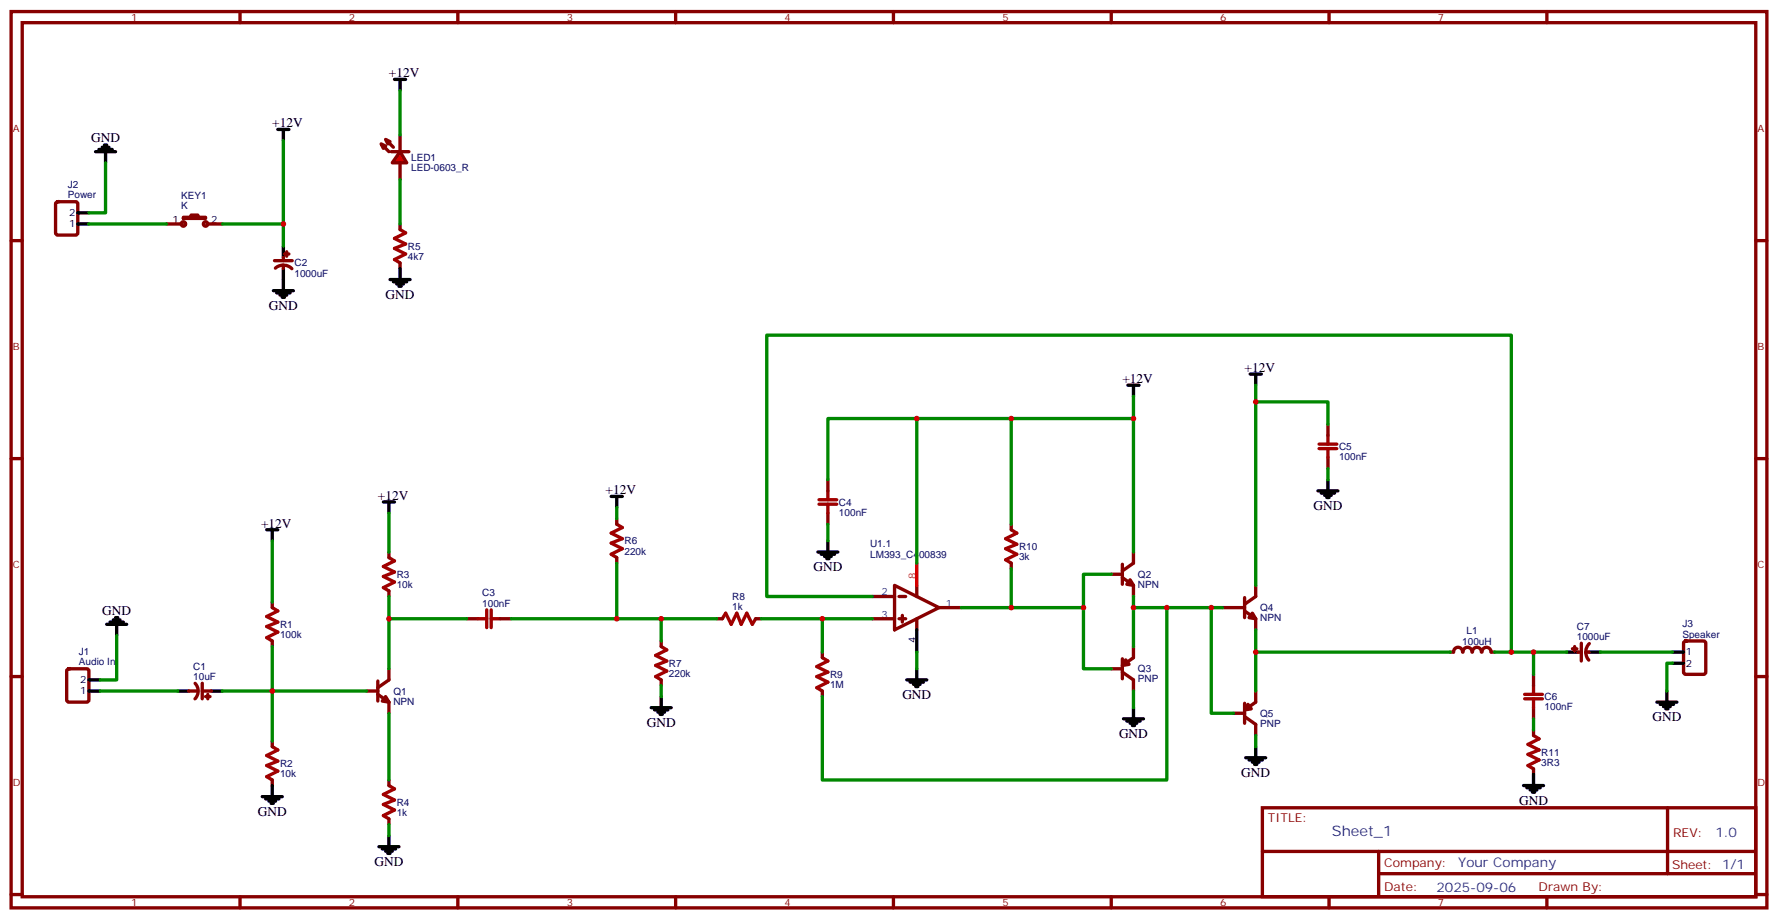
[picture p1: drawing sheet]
<svg xmlns="http://www.w3.org/2000/svg" width="564mm" height="292mm" viewBox="0 0 564 292" stroke-linecap="round" stroke-linejoin="round" font-family="sans-serif">
<g fill="none" stroke="#870000" stroke-width="1.1">
<path d="M3.5 3.7h557.4v284.3h-557.4zM7.1 7.2h550.3v277.3h-550.3zM76.2 3.7v3.5M145.3 3.7v3.5M214.5 3.7v3.5M283.6 3.7v3.5M352.8 3.7v3.5M421.9 3.7v3.5M491.1 3.7v3.5M3.5 76.3h3.6M17.9 64.2l.4-.2h5.7l.6 .4 .1 9.5-.5 .6-5.9 .1-.6-.5-.1-9.4zM52.9 71h4.6"/>
<path d="M58.2 68.9h2.5v-.7h2.1v.7h2.5v.4h-7.1zM66 71h4.6M91 79.9v1.4M127 71v1.8M557.4 76.3h3.5M87.1 82.7h5.7M87.4 85.1a3.8 3.8 0 0 1 5.3 .1M90 81.6v1.1M90 84.1v1.1M90.3 80.6h1.4M127 83.4v1.8M3.5 145.5h3.6"/>
<path d="M557.4 145.5h3.5M123.5 175.1v1.8M86.4 191v1.8M123.5 187.5v1.7M3.5 214.6h3.6M21.4 212.4l.5-.2h5.6l.7 .4v9.4l-.4 .7h-5.9l-.7-.4v-9.4zM60 219.2h2.8M61.9 216.8a3.5 3.5 0 0 1 0 4.9M64.2 216.7v5M64.2 219.2h2.8M86.4 203.3v1.8M557.4 214.6h3.5"/>
<path d="M65.3 221h1.4M66 220.3v1.4M86.4 235.1v1.8M86.4 247.4v1.8M123.5 247.4v1.8M123.5 259.8v1.7M400.8 256.3h156.6v28.2h-156.6zM529.4 256.3v20.9M400.8 270.1h156.5M437.7 277.2h119.6M437.7 270.1v14.1M3.5 283.8h3.6"/>
<path d="M76.2 284.5v3.5M145.3 284.5v3.5M214.5 284.5v3.5M283.6 284.5v3.5M352.8 284.5v3.5M421.9 284.5v3.5M491.1 284.5v3.5M557.4 283.8h3.5"/>
<circle cx="58.2" cy="71" r=".71"/>
<circle cx="65.3" cy="71" r=".71"/>
</g>
<path d="M24.7 71h3.5M24.7 67.5h3.5M90 78.1v3.5M90 85.2v3.5M28.2 219.2h3.5M28.2 215.7h3.5M56.4 219.2h3.6M67 219.2h3.6" fill="none" stroke="#000" stroke-width="1.1"/>
<path d="M127 72.8l1.8 1.1-3.6 1.7 3.6 1.8-3.6 1.4 3.6 1.8-3.6 1.7 1.8 1.1M123.5 176.9l1.7 1-3.5 1.8 3.5 1.8-3.5 1.4 3.5 1.7-3.5 1.8 1.8 1.1M86.4 192.8l1.8 1-3.5 1.8 3.5 1.7-3.5 1.5 3.5 1.7-3.5 1.8 1.7 1M86.4 236.9l1.8 1-3.5 1.8 3.5 1.7-3.5 1.5 3.5 1.7-3.5 1.8 1.7 1M123.5 249.2l1.7 1.1-3.5 1.7 3.5 1.8-3.5 1.4 3.5 1.8-3.5 1.7 1.8 1.1" fill="none" stroke="#a10000" stroke-width="1.1"/>
<path d="M28.2 71h24.7M70.6 71h19.4v7.1M31.7 219.2h24.7M86.4 205.1v14.1h-15.8" fill="none" stroke="#008700" stroke-width="1.1"/>
<g fill="#f00" stroke="#870000" stroke-width="1.1">
<path d="M127 48.1l2.1 3.5h-4.6z"/>
<path d="M124.2 48.1h5.6z"/>
</g>
<g fill="#870000" stroke="#870000" stroke-width="1.1">
<path d="M122.1 46.7l1.4 1.4z"/>
<path d="M123.5 45.3l1.4 1.4z"/>
</g>
<g fill="#f00" stroke="#870000" stroke-width="1.1">
<path d="M121 45.6l1.4 .8-.7 .7z"/>
<path d="M122.4 44.2l1.4 .7-.7 .7z"/>
</g>
<g fill="none" stroke="#870000" stroke-width="1.1">
<path d="M127 42.8v5.3M127 51.6v5.3M421.6 134.5v3.6M262.8 152.2v3.5M421.6 145.1v3.6M195.8 164.5v1.8M195.8 176.9v1.7M262.8 162.8v3.5M321 166.3v1.8M321 178.6v1.8M356.3 179v6.3M359.8 175.1v3.5l-3.5 2.5"/>
<path d="M148.2 196.3h3.5M158.7 196.3h3.6M227.5 196.3h1.8M239.9 196.3h1.8M276.9 196.3h7.1M276.9 189.2h7.1M284 185.7l14.1 7.1-14.1 7zM285.4 196.3h2.1M285.4 189.2h2.1M286.5 195.2v2.1M291 185.7v3.5M291 196.3v3.5"/>
<path d="M298.1 192.8h7.1M352.8 182.2h3.5M356.3 183.2l3.5 2.5v3.5M388.1 192.8h7M395.1 193.8l3.5 2.5v3.5M395.1 189.6v6.3M398.6 185.7v3.5l-3.5 2.5M116.4 219.2h3.5M119.9 216v6.4M123.5 212.2v3.5l-3.6 2.5M209.9 203.3v1.8M209.9 215.7v1.8"/>
<path d="M261.1 206.9v1.7M261.1 219.2v1.8M352.8 212.2h3.5M356.3 213.2l3.5 2.5v3.5M356.3 209v6.3M359.8 205.1v3.5l-2.4 1.8M398.6 219.2v3.5l-2.4 1.8M460.4 206.9h1M461.5 206.8a1.41 1.41 0 0 1 1.4-1.5 1.41 1.41 0 0 1 1.4 1.5M464.5 206.8a1.41 1.41 0 0 1 1.4-1.5 1.41 1.41 0 0 1 1.4 1.5M467.5 206.8a1.41 1.41 0 0 1 1.4-1.5 1.41 1.41 0 0 1 1.4 1.5M470.5 206.8a1.41 1.41 0 0 1 1.4-1.5 1.41 1.41 0 0 1 1.4 1.5"/>
<path d="M473.4 206.9h1.1M486.8 213.9v3.6M499.2 205.8h1.4M499.9 205.1v1.4M500.9 206.9h1.1M502 204v5.7M503.4 206.9h1.1M504.6 204.2a3.8 3.8 0 0 0-.2 5.2M534.7 203.5l.5-.2h5.6l.7 .5v9.4l-.4 .7h-5.9l-.7-.4v-9.5zM119.9 220.3l3.6 2.4v3.6M391.6 226.3h3.5M395.1 227.3l3.5 2.5v3.5"/>
<path d="M395.1 223.1v6.3M486.8 224.5v3.5M486.8 231.6v1.7M486.8 243.9v1.8"/>
</g>
<g fill="none" stroke="#008700" stroke-width="1.1">
<path d="M127 28.7v14.1M33.5 51.6v15.9h-5.3M90 44.6v26.4M127 56.9v14.1M291 132.8h-28.2v19.4M321 132.8h-30v45.8M359.8 132.8h-38.8v33.5M359.8 125.7v49.4M398.6 127.5h23v7M398.6 122.2v63.5M421.6 148.7v3.5M86.4 171.6v19.4"/>
<path d="M123.5 162.8v12.3M195.8 178.6v17.7h-33.5M195.8 161v3.5M262.8 166.3v5.3M123.5 189.2v23M123.5 196.3h24.7M195.8 196.3h14.1v7M209.9 196.3h17.6M241.7 196.3h19.4v10.6M261.1 196.3h15.8M276.9 189.2h-33.5v-82.9h236.4v100.6M305.2 192.8h38.8"/>
<path d="M321 180.4v12.4M352.8 182.2h-8.8v30h8.8M359.8 192.8h28.3M359.8 189.2v15.9M370.4 192.8v54.6h-109.3v-26.4M384.5 192.8v33.5h7.1M398.6 199.8v19.4M37 201.6v14.1h-5.3M116.4 219.2h-30v15.9M209.9 217.5v3.5M291 206.9v5.3M359.8 219.2v5.3"/>
<path d="M398.6 206.9h61.8M474.5 206.9h12.3v7M486.8 206.9h10.6M508 206.9h22.9M530.9 210.4h-1.7v8.8M123.5 226.3v21.1M398.6 233.3v3.6M486.8 228v3.6M123.5 261.5v3.6"/>
</g>
<g fill="none" stroke="#000" stroke-width="1.1">
<path d="M125.2 25.2h3.6M127 25.2v3.5M30.3 48.1h6.4M31.4 47.4h4.2M32.5 46.7h2.1M33.2 46h.7M33.5 48.1v3.5M88.2 41.1h3.5M90 41.1v3.5M86.8 92.2h6.3M87.8 92.9h4.3M88.9 93.6h2.1"/>
<path d="M89.6 94.3h.7M90 88.7v3.5M123.8 88.7h6.4M124.9 89.4h4.2M125.9 90.1h2.2M126.6 90.8h.8M127 85.2v3.5M396.9 118.7h3.5M398.6 118.7v3.5M358.1 122.2h3.5M359.8 122.2v3.5M121.7 159.2h3.5"/>
<path d="M123.5 159.2v3.6M194 157.5h3.6M195.8 157.5v3.5M418.4 155.7h6.3M419.5 156.4h4.2M420.5 157.1h2.1M421.2 157.8h.7M421.6 152.2v3.5M84.7 168.1h3.5M86.4 168.1v3.5M259.6 175.1h6.4M260.7 175.8h4.2"/>
<path d="M261.8 176.5h2.1M262.5 177.2h.7M262.8 171.6v3.5M33.9 198h6.3M34.9 197.3h4.3M36 196.6h2.1M36.7 195.9h.7M37 198v3.6M291 199.8v7.1M287.9 215.7h6.3M288.9 216.4h4.3M290 217.1h2.1"/>
<path d="M290.7 217.8h.7M291 212.2v3.5M497.4 206.9h3.5M504.5 206.9h3.5M529.2 219.2v3.5M530.9 206.9h3.6M530.9 210.4h3.6M206.7 224.5h6.4M207.8 225.2h4.2M208.8 225.9h2.2M209.5 226.6h.8M209.9 221v3.5"/>
<path d="M356.7 228h6.3M357.7 228.7h4.2M358.8 229.4h2.1M359.5 230.2h.7M359.8 224.5v3.5M398.6 236.9v3.5M526 222.7h6.3M527 223.4h4.3M528.1 224.2h2.1M528.8 224.9h.7M83.3 252.7h6.3M84.3 253.4h4.2"/>
<path d="M85.4 254.1h2.1M86.1 254.8h.7M86.4 249.2v3.5M395.5 240.4h6.3M396.5 241.1h4.3M397.6 241.8h2.1M398.3 242.5h.7M483.7 249.2h6.3M484.7 249.9h4.2M485.8 250.6h2.1M486.5 251.3h.7M486.8 245.7v3.5"/>
<path d="M120.3 268.6h6.3M121.4 269.3h4.2M122.4 270h2.1M123.1 270.7h.7M123.5 265.1v3.5"/>
</g>
<g fill="#870000" stroke="#870000" stroke-width="1.1">
<path d="M122.4 221l1.1 1.7-2.1-.3z"/>
<path d="M358.8 183.9l1 1.8-2.1-.4z"/>
<path d="M357.4 209.3l1 1.4-2.1 .4z"/>
<path d="M397.6 194.5l1 1.8-2.1-.4z"/>
<path d="M396.2 223.4l1 1.5-2.1 .3z"/>
</g>
<g fill="none" stroke="#a10000" stroke-width="1.1">
<path d="M421.6 138.1v2.8M260 159.9h5.6M260 158.5h5.6M262.8 155.7v2.8M262.8 159.9v2.9M418.7 142.3h5.7M418.7 140.9h5.7M421.6 142.3v2.8M195.8 166.3l1.8 1.1-3.6 1.7 3.6 1.8-3.6 1.4 3.6 1.8-3.6 1.7 1.8 1.1M321 168.1l1.8 1-3.5 1.8 3.5 1.7-3.5 1.5 3.5 1.7-3.5 1.8 1.7 1M151.7 196.3h2.8M154.5 193.5v5.6"/>
<path d="M155.9 196.3h2.8M155.9 193.5v5.6M229.3 196.3l1.1-1.8 1.7 3.5 1.8-3.5 1.4 3.5 1.8-3.5 1.7 3.5 1.1-1.7M209.9 205.1l1.8 1.1-3.6 1.7 3.6 1.8-3.6 1.4 3.6 1.8-3.6 1.7 1.8 1.1M261.1 208.6l1.7 1.1-3.5 1.8 3.5 1.7-3.5 1.4 3.5 1.8-3.5 1.8 1.8 1M486.8 217.5v2.8M484 221.7h5.7M484 220.3h5.7M486.8 221.7v2.8M486.8 233.3l1.8 1.1-3.5 1.7 3.5 1.8-3.5 1.4 3.5 1.8-3.5 1.8 1.7 1"/>
</g>
<path d="M291 178.6v7.1" fill="none" stroke="#f00" stroke-width="1.1"/>
<g fill="#c00">
<circle cx="86.4" cy="219.2" r=".88"/>
<circle cx="90" cy="71" r=".88"/>
<circle cx="123.5" cy="196.3" r=".88"/>
<circle cx="195.8" cy="196.3" r=".88"/>
<circle cx="209.9" cy="196.3" r=".88"/>
<circle cx="261.1" cy="196.3" r=".88"/>
<circle cx="344" cy="192.8" r=".88"/>
<circle cx="321" cy="192.8" r=".88"/>
<circle cx="359.8" cy="132.8" r=".88"/>
<circle cx="321" cy="132.8" r=".88"/>
<circle cx="291" cy="132.8" r=".88"/>
<circle cx="359.8" cy="192.8" r=".88"/>
<circle cx="384.5" cy="192.8" r=".88"/>
<circle cx="398.6" cy="127.5" r=".88"/>
<circle cx="398.6" cy="206.9" r=".88"/>
<circle cx="370.4" cy="192.8" r=".88"/>
<circle cx="486.8" cy="206.9" r=".88"/>
<circle cx="479.8" cy="206.9" r=".88"/>
</g>
<text font-size="4.6" fill="#00f" x="422.8" y="265.3">Sheet_1</text>
<g font-size="4.2">
<text x="123.5" y="24.5">+12V</text>
<text x="86.4" y="40.4">+12V</text>
<text x="28.9" y="45.1">GND</text>
<text x="122.4" y="94.7">GND</text>
<text x="85.4" y="98.3">GND</text>
<text x="395.1" y="118">+12V</text>
<text x="356.3" y="121.5">+12V</text>
<text x="119.9" y="158.5">+12V</text>
<text x="192.3" y="156.8">+12V</text>
<text x="417" y="161.8">GND</text>
<text x="82.9" y="167.4">+12V</text>
<text x="258.2" y="181.2">GND</text>
<text x="32.5" y="195">GND</text>
<text x="286.5" y="221.7">GND</text>
<text x="205.3" y="230.6">GND</text>
<text x="524.6" y="228.8">GND</text>
<text x="355.2" y="234.1">GND</text>
<text x="394.1" y="246.4">GND</text>
<text x="482.2" y="255.3">GND</text>
<text x="81.8" y="258.8">GND</text>
<text x="118.9" y="274.7">GND</text>
</g>
<g font-size="4.2" fill="#00f">
<text x="544.6" y="265.5">1.0</text>
<text x="462.9" y="275.1">Your Company</text>
<text x="456" y="282.9">2025-09-06</text>
</g>
<g font-size="3.9" fill="#800">
<text x="402.5" y="260.8">TITLE:</text>
<text x="531.1" y="265.5">REV:</text>
<text x="439.4" y="275">Company:</text>
<text x="530.8" y="275.7">Sheet: 1/1</text>
<text x="439.4" y="282.7">Date:</text>
<text x="488.5" y="282.8">Drawn By:</text>
</g>
<g font-size="3.2" fill="#800">
<text x="41.6" y="6.7">1</text>
<text x="110.8" y="6.7">2</text>
<text x="179.9" y="6.7">3</text>
<text x="249.1" y="6.7">4</text>
<text x="318.2" y="6.7">5</text>
<text x="387.3" y="6.7">6</text>
<text x="456.5" y="6.7">7</text>
<text x="4.1" y="41.8">A</text>
<text x="557.9" y="41.8">A</text>
<text x="4.1" y="110.9">B</text>
<text x="557.9" y="110.9">B</text>
<text x="4.1" y="180.1">C</text>
<text x="557.9" y="180.1">C</text>
<text x="4.1" y="249.2">D</text>
<text x="557.9" y="249.2">D</text>
<text x="41.6" y="287.5">1</text>
<text x="110.8" y="287.5">2</text>
<text x="179.9" y="287.5">3</text>
<text x="249.1" y="287.5">4</text>
<text x="318.2" y="287.5">5</text>
<text x="387.3" y="287.5">6</text>
<text x="456.5" y="287.5">7</text>
</g>
<g font-size="3.2" fill="#000080">
<text x="130.5" y="51">LED1</text>
<text x="21.5" y="59.7">J2</text>
<text x="130.5" y="54.2">LED-0603_R</text>
<text x="21.5" y="62.9">Power</text>
<text x="57.5" y="63">KEY1</text>
<text x="57.5" y="66.3">K</text>
<text x="129.5" y="82.5">4k7</text>
<text x="129.5" y="79.2">R5</text>
<text x="93.5" y="87.7">1000uF</text>
<text x="93.5" y="84.5">C2</text>
<text x="425.1" y="142.7">C5</text>
<text x="425.1" y="146">100nF</text>
<text x="266.3" y="160.4">C4</text>
<text x="266.3" y="163.6">100nF</text>
<text x="198.3" y="172.7">R6</text>
<text x="276.2" y="173.7">U1.1</text>
<text x="198.3" y="175.9">220k</text>
<text x="276.2" y="176.9">LM393_C400839</text>
<text x="323.5" y="177.7">3k</text>
<text x="323.5" y="174.5">R10</text>
<text x="125.9" y="183.3">R3</text>
<text x="361.2" y="183.3">Q2</text>
<text x="125.9" y="186.5">10k</text>
<text x="153.1" y="189.2">C3</text>
<text x="232.5" y="190.2">R8</text>
<text x="361.2" y="186.5">NPN</text>
<text x="153.1" y="192.4">100nF</text>
<text x="232.5" y="193.5">1k</text>
<text x="400" y="197.1">NPN</text>
<text x="400" y="193.9">Q4</text>
<text x="88.9" y="202.4">100k</text>
<text x="88.9" y="199.2">R1</text>
<text x="465.6" y="201.1">L1</text>
<text x="500.6" y="203">1000uF</text>
<text x="500.6" y="199.8">C7</text>
<text x="534.1" y="202.3">Speaker</text>
<text x="534.1" y="199.1">J3</text>
<text x="25" y="207.9">J1</text>
<text x="464.2" y="204.5">100uH</text>
<text x="25" y="211.1">Audio In</text>
<text x="61.4" y="215.7">10uF</text>
<text x="61.4" y="212.5">C1</text>
<text x="212.4" y="214.7">220k</text>
<text x="212.4" y="211.5">R7</text>
<text x="263.5" y="215.1">R9</text>
<text x="361.2" y="213.3">Q3</text>
<text x="124.9" y="220.3">Q1</text>
<text x="263.5" y="218.3">1M</text>
<text x="361.2" y="216.5">PNP</text>
<text x="124.9" y="223.6">NPN</text>
<text x="400" y="227.4">Q5</text>
<text x="490.4" y="225.3">100nF</text>
<text x="490.4" y="222.1">C6</text>
<text x="400" y="230.6">PNP</text>
<text x="489.3" y="239.7">R11</text>
<text x="88.9" y="243.3">R2</text>
<text x="489.3" y="243">3R3</text>
<text x="88.9" y="246.5">10k</text>
<text x="125.9" y="255.6">R4</text>
<text x="125.9" y="258.8">1k</text>
</g>
<g font-size="3.2">
<text x="22" y="68.6">2</text>
<text x="54.8" y="70.7">1</text>
<text x="67" y="70.7">2</text>
<text x="22" y="72.1">1</text>
<text x="290.7" y="203.9" transform="rotate(-90 290.7 203.9)">4</text>
<text x="535.2" y="207.9">1</text>
<text x="535.2" y="211.5">2</text>
<text x="25.5" y="220.3">1</text>
<text x="25.5" y="216.7">2</text>
</g>
<text font-size="3.2" fill="#f00" x="290.7" y="183.6" transform="rotate(-90 290.7 183.6)">8</text>
<g font-size="3.2" fill="#00f">
<text x="279.9" y="188.9">2</text>
<text x="279.9" y="195.9">3</text>
<text x="300.2" y="192.4">1</text>
</g>
</svg>
